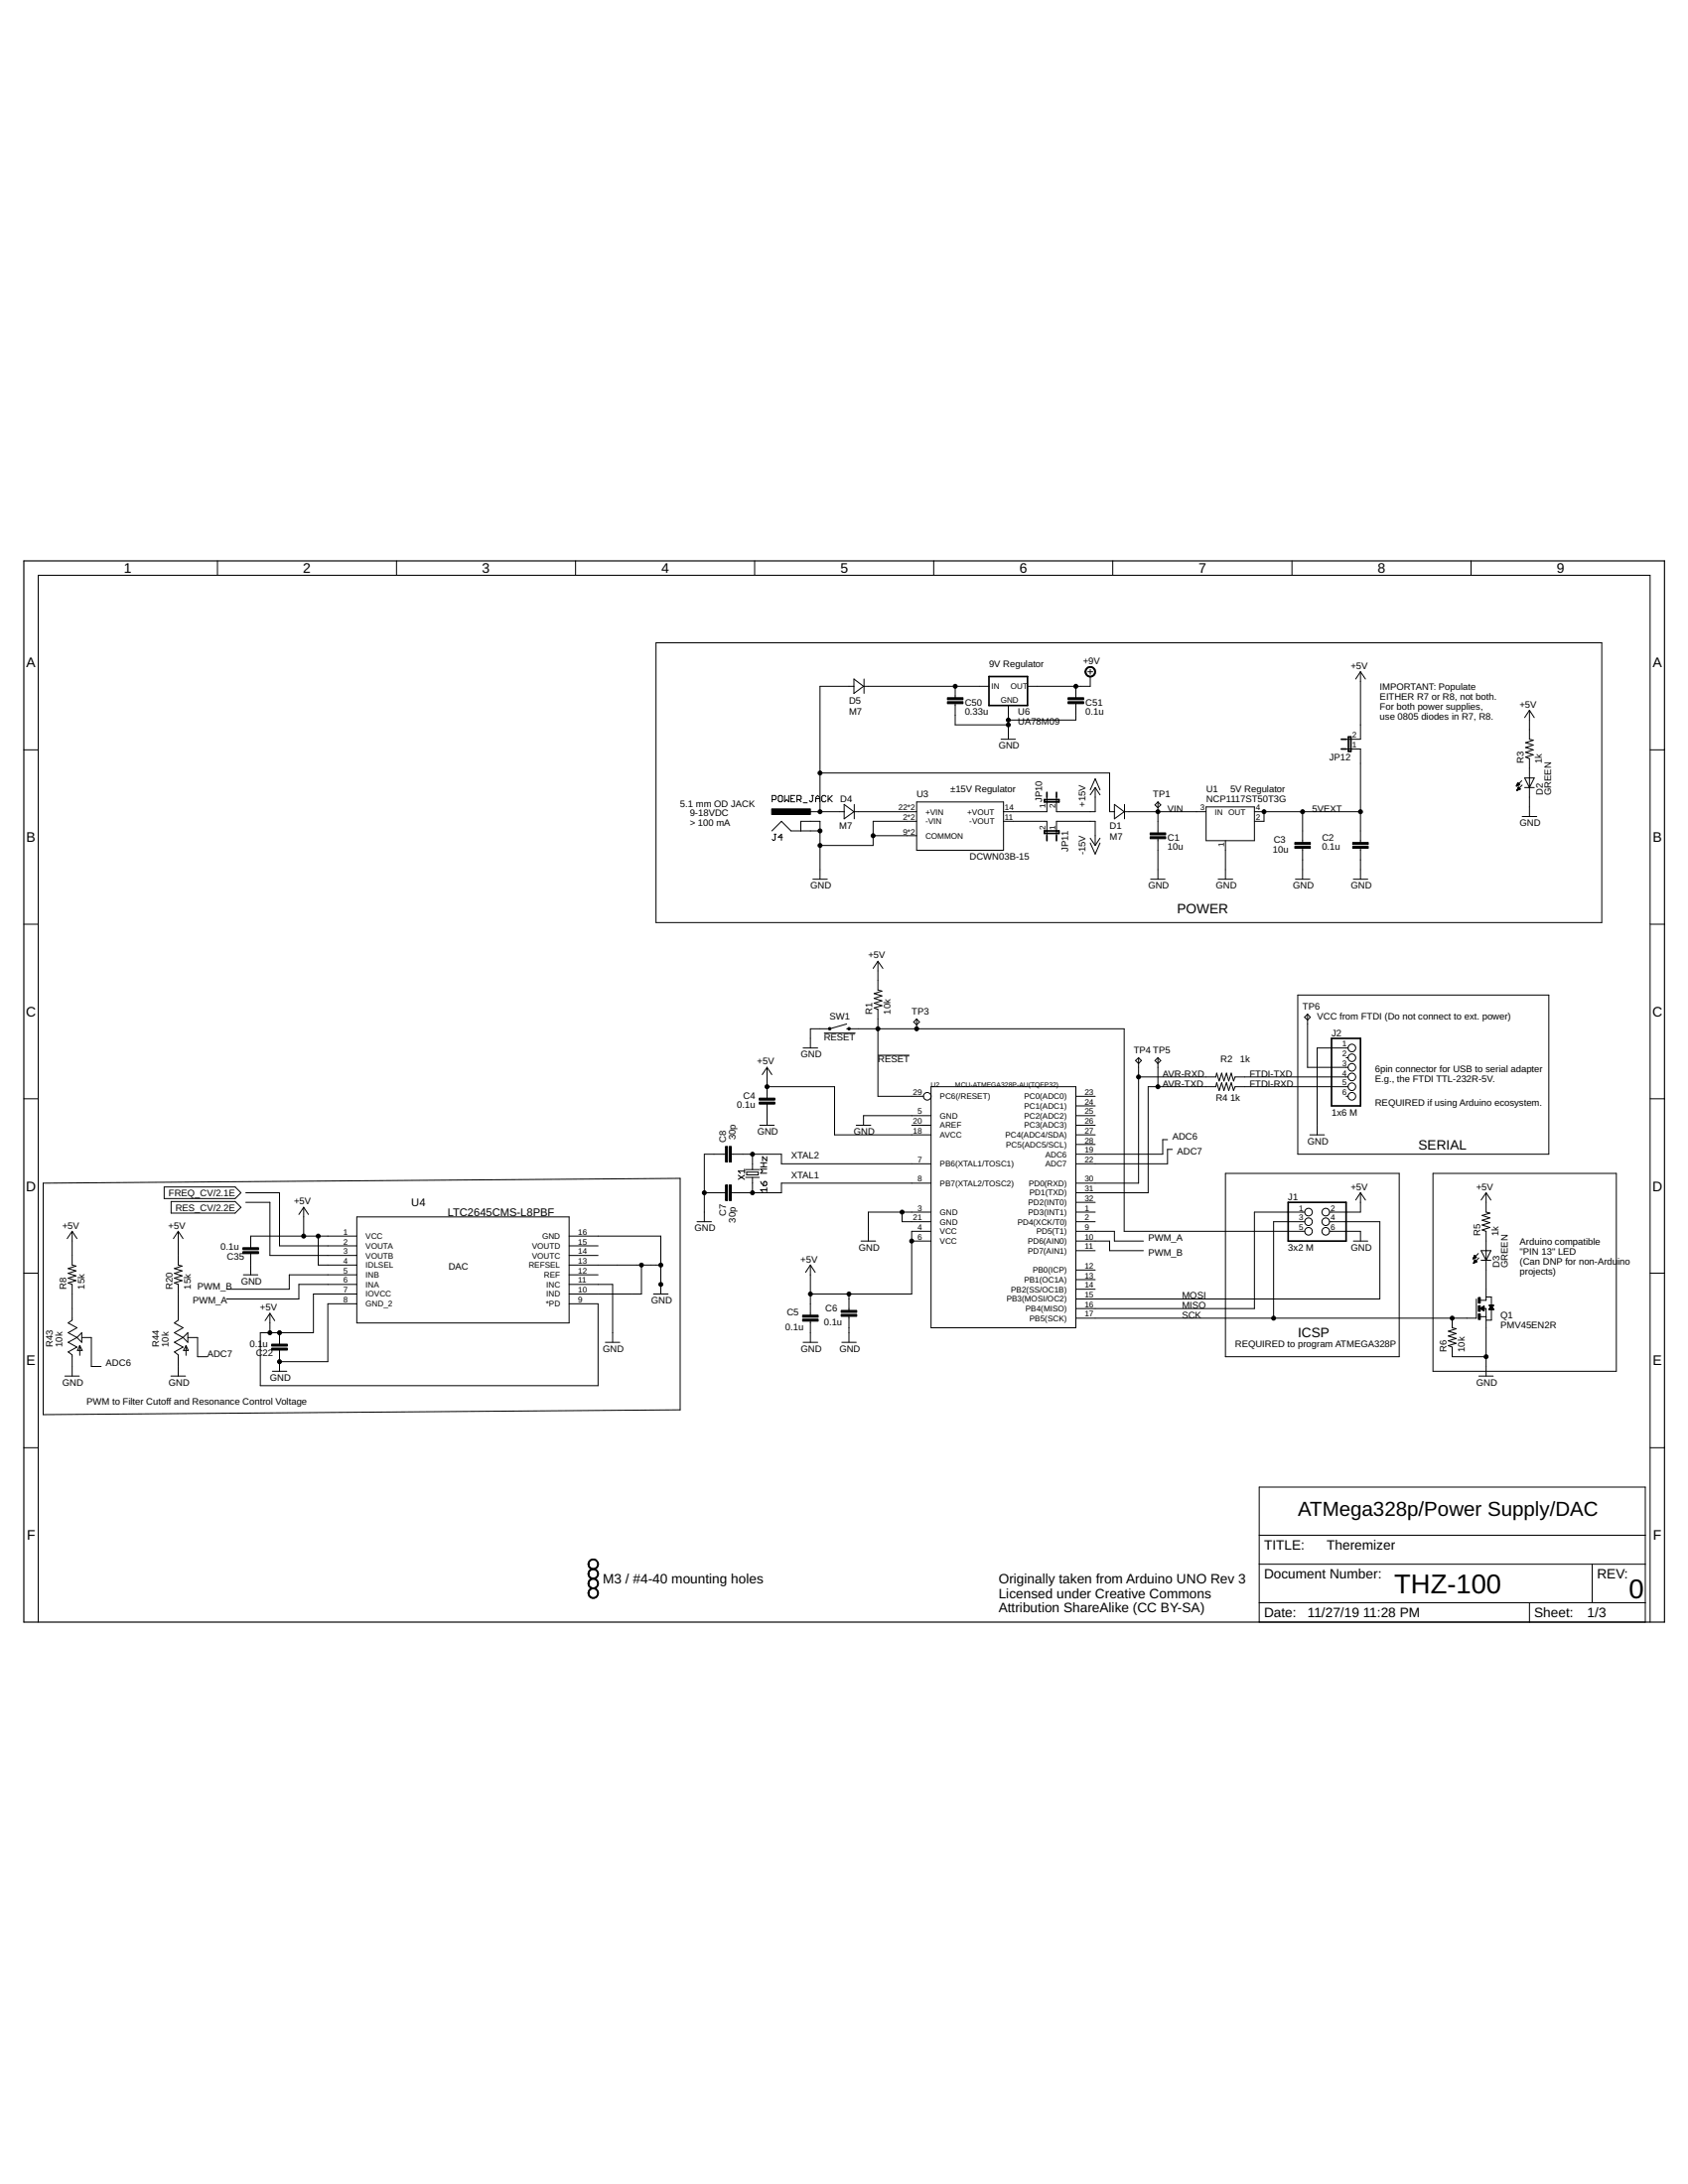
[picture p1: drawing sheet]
<svg xmlns="http://www.w3.org/2000/svg" width="216mm" height="279mm" viewBox="0 0 216 279" stroke-linecap="round" stroke-linejoin="round" font-family="sans-serif">
<g fill="none" stroke="#000" stroke-width=".13">
<path d="M27.8 71.8v1.8M50.7 71.8v1.8M73.6 71.8v1.8M96.5 71.8v1.8M119.4 71.8v1.8M142.3 71.8v1.8M165.2 71.8v1.8M188.2 71.8v1.8M3 95.9h1.9M83.9 82.2h121v35.8h-121zM104.9 98.9h37v4.9h.6M109.2 87.8h-4.3v16"/>
<path d="M109.2 86.9l1.2 .9-1.2 .9zM110.4 87.8h16.1M110.5 86.9v1.8M122.2 87.8v1.5M122.2 90v2.7h6.8M128 94.6h1.9M129 90.3v4.3M137.6 87.8v1.5M137.6 90v2.1h-8.6M139.1 85.9h.7M139.4 86.6v1.2h-8M139.4 85.6v.7"/>
<path d="M172.2 95.8h1.8v12M174 85.9v8.7h-1.8M174 85.9l.6 1M174 85.9l-.6 1M194.6 99.9l-.6 .7M195 99.5h1.2l-.6 1.3zM195.6 90.9v3.7l.5 .1-1 .3 1 .3-1 .3 1 .3-1 .3 1 .4-1 .3 .5 .1v7.5M195.6 90.9l.6 .9M195.6 90.9l-.6 .9M211.1 95.9h1.8M3 118.2h1.9M98.7 106.3l1.2-1.2 1.3 1.2h3.7"/>
<path d="M98.8 102.3h.3l.2-.1v-.3l-.2-.1h-.3v.8M99 106.7h.3M99.1 106.7v.7l-.1 .1-.2-.1M99.7 101.8h.2l.2 .1v.5l-.2 .2h-.2l-.2-.2v-.5zM100.1 107.1h-.6l.4-.4v.8M100.4 101.8v.8l.2-.3 .3 .3v-.8M101.1 102.2h.3M101.7 101.8h-.6v.8h.6M101.9 102.3h.4l.2-.1v-.3l-.2-.1h-.4v.8M102.2 102.3l.3 .3M102.4 106.3v-1.2h2.5v7.4M102.7 102.7h.6"/>
<path d="M103.7 103.8h4.3M103.8 101.8h.3M103.9 101.8v.6l-.1 .2h-.1l-.2-.2M104 112.5h1.8M104.3 102.2h.6M104.9 102l-.3-.2-.3 .2v.6M105.6 101.9l-.1-.1h-.2l-.2 .1v.5l.2 .2h.2l.1-.2M105.9 101.8v.8M106 102.2l.4 .4M106.4 101.8l-.5 .5M108 102.9l1.2 .9-1.2 1zM109.2 103.8h8"/>
<path d="M109.3 102.9v1.9M111.7 106.9h5.5M117.2 102.6h11.2v6.2h-11.2zM117.2 105.1h-5.5v3.1h-6.8M128.4 105.1h5.5v1.8M133.9 102v1.8h-5.5M135.1 106.9v-1.8h5v3.1M139.4 101l.7-1.4 .6 1.4M139.4 107.2l.7 1M139.4 107.8l.7 1.5 .6-1.5M140.1 100.8v3h-5v-1.8M140.1 100.8l.6 .9"/>
<path d="M140.1 100.8l-.7 .9M140.7 107.2l-.6 1M142.5 102.9l1.3 .9-1.3 1zM143.8 103.8h10.5M143.8 102.9v1.9M147.2 112.5h1.8M147.7 103l.4-.4 .4 .4-.4 .3zM148.1 102.6v4M148.1 107.3v5.2M154.3 103.2h6.1v4.3h-6.1zM155.8 112.5h1.9M156.7 107.5v5"/>
<path d="M160.4 103.8h13.6M161.7 103.8v1.3h-1.3M165.7 112.5h1.8M166.6 103.8v4M166.6 108.5v4M173.1 112.5h1.8M174 108.5v4M194 100.6h.1M194 100.5h.1M194 100.5h.2M194 100.4h.3M194 100.4h.4"/>
<path d="M194 101.1h.1M194 101.1h.2M194.1 100.4h.3M194.1 101h.2M194.1 100.3h.2M194.1 101h.3M194.1 100.2h.1M194.1 100.9h.3M194.1 100.1l.3 .3-.4 .2zM194.2 100.8h.1M194.2 100.7h.1M194.2 100.7l.3 .2-.5 .2z"/>
<path d="M194.7 100.4l-.7 .7M194.7 104.5h1.9M195 100.8h1.2M211.1 118.2h1.8M98.1 139h8.6v6.2h12.4M98.1 136.5v4M98.1 136.5l.6 1M98.1 136.5l-.6 1M102.7 134.1h1.9M105.4 132.2h4M108.3 131.6h35.5v25.9h23.1M108.3 131l-2.2 .6h-2.4v2.5"/>
<path d="M112.3 135h4M112.3 123l.6 .9M112.3 123l-.6 .9M112.3 123v3.7l.5 .1-1 .3 1 .3-1 .3 1 .3-1 .3 1 .4-1 .2 .5 .2v11.2h5.8M116.9 130.7l.3-.3 .4 .3-.4 .4zM117.2 130.4v1.2M119.1 139h18.5v30.9h-18.5zM145.2 135.7l.4-.4 .4 .4-.4 .4zM145.6 137.8h9.9l.1-.5 .3 1 .4-1 .2 1 .4-1 .3 1 .3-1 .3 1 .2-.5h14.4M145.6 135.3v16.1h-8M147.7 135.7l.4-.4 .4 .4-.4 .4zM148.1 135.3v3.7"/>
<path d="M166 127.3h32.1v20.4h-32.1zM166.9 130.1l.3-.3 .4 .3-.4 .4zM167.2 129.8v6.7h5.2M172.2 135.3h.2M172.4 134.1h-3.9v11.1M172.4 139h-14.4l-.2 .5-.3-1-.3 1-.3-1-.4 1-.2-1-.4 1-.3-1-.1 .5h-8.6v13.6h-9.3M3 140.6h1.9M5.5 151.4l81.5-.7v29.7l-81.5 .6zM9.2 157.5v4.3l.5 .2-1 .3 1 .3-1 .3 1 .3-1 .3 1 .3-1 .3 .5 .2v4.6l-.5 .3 1.1 .7-1.1 .6 1.1 .6M9.2 157.5l.6 1M9.2 157.5l-.6 1M21 151.8h9.1l.7 .8-.7 .7h-9.1z"/>
<path d="M21.9 153.7h8.2l.7 .8-.7 .7h-8.2zM22.8 157.5v4.3l.5 .2-1 .3 1 .3-1 .3 1 .3-1 .3 1 .3-1 .3 .5 .2v4.6l-.5 .3 1.1 .7-1.1 .6 1.1 .6M22.8 157.5l.6 1M22.8 157.5l-.6 1M31.4 152.6h4.4v6.8h9.8M31.4 153.8h3.1v6.8h11.1M38.8 154.5l.7 .9M38.8 154.5l-.6 .9M38.8 154.5v3.6M40.7 158.1v3.7h4.9M45.6 155.7h27.2v13.5h-27.2zM45.6 158.1h-13.5v1.5"/>
<path d="M72.8 158.1h11.7v7.4M72.8 159.4h3.7M89.2 156.3h1.8M90.1 152.6h2.7M92.8 147.7h-2.7v8.6M93.5 147.7h6.4v1.2h19.2M94.4 150.3l.8 .6M95.2 150.3l-.8 .6M95.2 149.8h-.8l.3 .3M95.2 149.6v.5M95.4 149.6h1.7M95.4 150.6h1.7"/>
<path d="M95.5 149.9h1.5v.4h-1.5zM96.2 147.7v1.9M96.2 150.6v2M97.2 144h1.8M97.3 151.2l.4 .5M97.3 149.3h.8M97.3 148.8h.8M97.7 151.3l.1-.1 .3 .1v.3l-.2 .1h-.2zM97.7 148.8v.5M98.1 152.2h-.8l.2 .3M98.1 148v.5l-.6-.5v.5M98.1 152v.5"/>
<path d="M98.1 149.6h-.8l.2 .2-.2 .3h.8M98.1 141.2v2.8M109.5 144h1.9M110.1 158.8h1.9M115.4 155.1v1.2h3.7M116.6 158.8h2.5M116.6 144h2.5M119.1 151.4h-19.2v1.2h-6.4M119.1 155.1h-8v3.7M119.1 157.5h-2.5v8h-12.9M119.1 142.7h-8.7v1.3M137.6 155.1h2.5"/>
<path d="M137.6 156.3h2.5M137.6 157.5h4.9v1.3h3.7M137.6 158.8h4.3v1.2h4.3M137.6 140.3h2.5M137.6 145.2h2.5M137.6 144h2.5M137.6 160h2.5M137.6 142.7h2.5M137.6 153.8h2.5M137.6 146.4h2.5M137.6 141.5h2.5M149.3 145.8h-.6v1.9h-11.1"/>
<path d="M149.9 147h-.6v1.9h-11.7M156.7 150.1h22.3v23.5h-22.3zM166.9 155.1h-6.5v12.3h-22.8M166.9 156.3h-4v12.3M167.5 145.2h1.9M170.1 156.3h6.4v9.9h-38.9M170.1 157.5h3.9v1.3M172.2 140.3h.2M173.1 158.8h1.8M174 152.6v2.5h-3.9M174 152.6l.6 .9M174 152.6l-.6 .9"/>
<path d="M183.3 150.1h23.4v25.3h-23.4zM189.4 160h1.3l-.6 1.2zM190.1 152.6v2.5l.5 .1-1 .3 1 .3-1 .3 1 .3-1 .3 1 .3-1 .4 .5 .1v8.8h-.8M190.1 152.6l.6 .9M190.1 152.6l-.7 .9M211.1 140.6h1.8M3 162.9h1.9M8.3 176h1.8M9.8 171.1l-1.1 .6 1.1 .6-1.1 .7 .5 .3v2.7M10.2 172.1v1.3M10.2 172.1l.3 .7h-.6zM10.5 170.5v1.2l-.7-.6z"/>
<path d="M10.5 171.1h1.2v3.7h1.2M21.9 176h1.8M23.4 171.1l-1.1 .6 1.1 .6-1.1 .7 .5 .3v2.7M23.8 172.1l.3 .7h-.6zM23.8 172.1v1.3M24 171.1h1.3v2.5h1.2M24 170.5v1.2l-.6-.6zM31.1 163.1h1.9M32.1 160.4v2.7M34.5 168l.6 1M34.5 168l-.6 1M34.5 168v2.5"/>
<path d="M34.8 175.4h1.9M35.8 170.5v1.5M35.8 172.7v2.7M45.6 164.3h-7.4v1.9h-9.2M45.6 163.1h-8.6v1.8h-8M45.6 165.5h-5.5v5h-6.8v6.8h43.2v-10.5h-3.7M45.6 166.8h-3.7v7.4h-6.1M72.8 160.6h3.7M72.8 161.8h11.7M72.8 163.1h3.7M72.8 164.3h5.6v7.4M77.4 171.7h1.9"/>
<path d="M82 161.8v3.7h-9.2M83.6 165.5h1.8M102.7 171.7h1.9M103.7 161.8l.6 1M103.7 161.8l-.7 1M103.7 161.8v6.5M103.7 169v2.7M107.7 171.7h1.8M108.6 165.5v2.1M108.6 168.4v3.3M137.6 164.9h2.5M137.6 163.7h2.5"/>
<path d="M137.6 162.5h2.5M185.7 168.6v1.3l.5 .1-.9 .3 .9 .3-.9 .3 .9 .3-.9 .3 .9 .4-.9 .2 .4 .2v1.3h4.4M188.4 161h.1M188.4 161h.2M188.4 160.9h.3M188.5 160.9h.3M188.5 161.6h.1M188.5 160.8h.3M188.5 161.5h.1M188.5 161.5h.2M188.5 160.8h.2M188.5 160.7h.2"/>
<path d="M188.5 161.4h.3M188.6 160.7h.1M188.6 161.4h.3M188.6 160.6h.1M188.6 161.4h.2M188.6 160.6l.2 .3-.4 .2zM188.6 161.3h.2M188.6 161.3h.1M188.6 161.2h.1M188.6 161.2l.3 .2-.4 .2zM188.8 166.2v2.4h-51.2M189.1 160.4l-.7 .7"/>
<path d="M189.1 160.9l-.6 .7M189.1 176h1.9M189.3 167.4h.8v8.6M189.3 168.4h.8M189.3 167.4l.5 .3M189.4 167.4h.4M189.4 167.3h.4M189.4 161.2h1.3M189.4 167.5h.4M189.5 167.3h.3M189.5 167.5h.3M189.6 167.3h.2"/>
<path d="M189.6 167.6h.2M189.6 167.2h.2M189.7 167.2h.1M189.7 167.6h.1M189.8 167.7h.1M189.8 167.1h.1M189.8 167.1l-.5 .3M189.8 167.1v.6M190.1 165.9h.7v1.1M190.5 167.5h.5M190.5 167.4h.5M190.5 167.3h.4"/>
<path d="M190.6 167.3h.3M190.6 167.2h.3M190.6 167.2h.2M190.7 167.1h.1M190.7 167h.1M190.8 167.5v1.4h-.7M190.8 167l.3 .5h-.7zM211.1 162.9h1.8M3 185.2h1.9M161.1 190.2h49.3v17.3h-49.3zM161.1 196.4h49.3M211.1 185.2h1.8"/>
<path d="M4.9 207.5v-133.9h206.2v133.9M161.1 200.1h49.3M161.1 205h49.3M195.6 205v2.5M203.6 200.1v4.9"/>
<circle cx="172.9" cy="134.1" r=".49"/>
<circle cx="172.9" cy="139" r=".49"/>
<circle cx="172.9" cy="136.5" r=".49"/>
<circle cx="172.9" cy="137.8" r=".49"/>
<circle cx="172.9" cy="135.3" r=".49"/>
<circle cx="118.6" cy="140.3" r=".49"/>
<circle cx="167.4" cy="155.1" r=".49"/>
<circle cx="167.4" cy="156.3" r=".49"/>
<circle cx="167.4" cy="157.5" r=".49"/>
<circle cx="169.6" cy="157.5" r=".49"/>
<circle cx="169.6" cy="155.1" r=".49"/>
<circle cx="169.6" cy="156.3" r=".49"/>
<circle cx="172.9" cy="140.3" r=".49"/>
</g>
<path d="M126.5 86.6h4.9v3.7h-4.9zM171.6 95.8h.6M171.6 94.6h.6M172.5 94.3h.3v1.8h-.3zM133.6 102.3h1.8v.3h-1.8zM133.6 106.3h1.8v.3h-1.8zM133.9 101.4v.6M133.9 106.9v.6M135.1 101.4v.6M135.1 106.9v.6M170.3 132.8h3.7v8.7h-3.7zM164.8 153.8h7.4v5h-7.4z" fill="none" stroke="#000" stroke-width=".21"/>
<g fill="#000" stroke="#000" stroke-width=".13">
<path d="M121.2 89.8h2v.2h-2zM121.2 89.3h2v.2h-2zM136.6 89.8h2v.2h-2zM136.6 89.3h2v.2h-2zM98.7 103.5h5v.7h-5zM147.1 107h2v.3h-2zM147.1 106.6h2v.2h-2zM165.6 108.3h2v.2h-2zM165.6 107.8h2v.2h-2zM173 107.8h2v.2h-2zM173 108.3h2v.2h-2zM31.1 159.6h2v.3h-2z"/>
<path d="M92.8 151.6h.2v2h-.2zM92.8 146.7h.2v2h-.2zM93.3 151.6h.2v2h-.2zM93.3 146.7h.2v2h-.2zM97.1 140.5h2v.2h-2zM97.1 141h2v.2h-2zM31.1 160.1h2v.3h-2zM34.8 172.5h1.9v.2h-1.9zM34.8 172h1.9v.2h-1.9zM102.7 168.3h1.9v.2h-1.9zM102.7 168.8h1.9v.2h-1.9zM107.6 167.6h2v.3h-2z"/>
<path d="M107.6 168.1h2v.3h-2zM189.1 166h.2v.7h-.2zM189.1 167h.2v.8h-.2zM189.1 168.1h.2v.7h-.2zM190.4 167h.7z"/>
</g>
<g fill="#000" stroke="#000" stroke-width=".13">
<path d="M138.9 85.5a.68 .68 0 0 1 1.1 .1 .68 .68 0 0 1-.4 1 .68 .68 0 0 1-.8-.7h.1a.55 .55 0 0 1 .7-.5 .55 .55 0 0 1 .2 .9 .55 .55 0 0 1-.9-.2v-.2h-.1z" fill-rule="evenodd"/>
<path d="M106 131.5h.2v.2h-.2z" fill-rule="evenodd"/>
<path d="M108.5 131.5h.2v.2h-.2z" fill-rule="evenodd"/>
<path d="M75.4 199.7a.68 .68 0 0 1 1 0 .68 .68 0 0 1-.3 1.1 .68 .68 0 0 1-.9-.7h.1a.56 .56 0 0 1 .8-.5 .56 .56 0 0 1 .2 1 .56 .56 0 0 1-.9-.3l-.1-.2h-.1z" fill-rule="evenodd"/>
<path d="M75.4 200.9a.68 .68 0 0 1 1 .1 .68 .68 0 0 1-.3 1 .68 .68 0 0 1-.9-.7h.1a.56 .56 0 0 1 .8-.4 .56 .56 0 0 1 .2 .9 .56 .56 0 0 1-.9-.3l-.1-.2h-.1z" fill-rule="evenodd"/>
<path d="M75.4 202.1a.68 .68 0 0 1 1 .1 .68 .68 0 0 1-.3 1 .68 .68 0 0 1-.9-.6h.1a.56 .56 0 0 1 .8-.5 .56 .56 0 0 1 .2 1 .56 .56 0 0 1-.9-.3l-.1-.2h-.1z" fill-rule="evenodd"/>
<path d="M75.4 203.4a.68 .68 0 0 1 1 0 .68 .68 0 0 1-.3 1 .68 .68 0 0 1-.9-.6h.1a.56 .56 0 0 1 .8-.5 .56 .56 0 0 1 .2 1 .56 .56 0 0 1-.9-.3l-.1-.2h-.1z" fill-rule="evenodd"/>
<circle cx="104.9" cy="98.9" r=".25"/>
<circle cx="122.2" cy="87.8" r=".25"/>
<circle cx="129" cy="92.7" r=".25"/>
<circle cx="129" cy="92.1" r=".25"/>
<circle cx="137.6" cy="87.8" r=".25"/>
<circle cx="104.9" cy="103.8" r=".25"/>
<circle cx="104.9" cy="106.3" r=".25"/>
<circle cx="104.9" cy="108.2" r=".25"/>
<circle cx="111.7" cy="106.9" r=".25"/>
<circle cx="148.1" cy="103.8" r=".25"/>
<circle cx="161.7" cy="103.8" r=".25"/>
<circle cx="166.6" cy="103.8" r=".25"/>
<circle cx="174" cy="103.8" r=".25"/>
<circle cx="98.1" cy="139" r=".25"/>
<circle cx="112.3" cy="131.6" r=".25"/>
<circle cx="117.2" cy="131.6" r=".25"/>
<circle cx="145.6" cy="137.8" r=".25"/>
<circle cx="148.1" cy="139" r=".25"/>
<circle cx="38.8" cy="158.1" r=".25"/>
<circle cx="40.7" cy="158.1" r=".25"/>
<circle cx="90.1" cy="152.6" r=".25"/>
<circle cx="96.2" cy="147.7" r=".25"/>
<circle cx="96.2" cy="152.6" r=".25"/>
<circle cx="115.4" cy="155.1" r=".25"/>
<circle cx="116.6" cy="158.8" r=".25"/>
<circle cx="34.5" cy="170.5" r=".25"/>
<circle cx="35.8" cy="170.5" r=".25"/>
<circle cx="35.8" cy="174.2" r=".25"/>
<circle cx="82" cy="161.8" r=".25"/>
<circle cx="84.5" cy="164.3" r=".25"/>
<circle cx="84.5" cy="161.8" r=".25"/>
<circle cx="103.7" cy="165.5" r=".25"/>
<circle cx="108.6" cy="165.5" r=".25"/>
<circle cx="162.9" cy="168.6" r=".25"/>
<circle cx="185.7" cy="168.6" r=".25"/>
<circle cx="190.1" cy="173.6" r=".25"/>
</g>
<path d="M3 71.8h209.9v135.7h-209.9z" fill="none" stroke="#000" stroke-width=".15"/>
<g font-size="3.5">
<text x="178.3" y="203.8">THZ-100</text>
<text x="208.3" y="204.4">0</text>
</g>
<text font-size="2.6" x="166" y="193.9">ATMega328p/Power Supply/DAC</text>
<g font-size="1.8">
<text x="15.9" y="73.3">1</text>
<text x="38.8" y="73.3">2</text>
<text x="61.7" y="73.3">3</text>
<text x="84.6" y="73.3">4</text>
<text x="107.5" y="73.3">5</text>
<text x="130.4" y="73.3">6</text>
<text x="153.3" y="73.3">7</text>
<text x="176.2" y="73.3">8</text>
<text x="199.1" y="73.3">9</text>
<text x="3.4" y="85.4">A</text>
<text x="211.4" y="85.4">A</text>
<text x="3.4" y="107.7">B</text>
<text x="211.4" y="107.7">B</text>
<text x="3.3" y="130">C</text>
<text x="211.3" y="130">C</text>
<text x="3.3" y="152.4">D</text>
<text x="211.3" y="152.4">D</text>
<text x="3.4" y="174.7">E</text>
<text x="211.4" y="174.7">E</text>
<text x="3.4" y="197">F</text>
<text x="211.4" y="197">F</text>
</g>
<g font-size="1.7">
<text x="150.6" y="116.8">POWER</text>
<text x="181.4" y="147">SERIAL</text>
<text x="166" y="171.1">ICSP</text>
<text x="77.1" y="202.6">M3 / #4-40 mounting holes</text>
<text x="127.7" y="202.6">Originally taken from Arduino UNO Rev 3</text>
<text x="161.7" y="198.3">TITLE:</text>
<text x="161.7" y="202">Document Number:</text>
<text x="169.7" y="198.3">Theremizer</text>
<text x="204.3" y="202">REV:</text>
<text x="127.7" y="204.4">Licensed under Creative Commons</text>
<text x="127.7" y="206.3">Attribution ShareAlike (CC BY-SA)</text>
<text x="161.7" y="206.9">Date:</text>
<text x="167.2" y="206.9">11/27/19</text>
<text x="174.3" y="206.9">11:28 PM</text>
<text x="196.2" y="206.9">Sheet:</text>
<text x="203" y="206.9">1/3</text>
</g>
<g font-size="1.4">
<text x="52.6" y="154.3">U4</text>
<text x="57.2" y="155.6">LTC2645CMS-L8PBF</text>
</g>
<g font-size="1.2">
<text x="126.5" y="85.3">9V Regulator</text>
<text x="138.5" y="85">+9V</text>
<text x="172.8" y="85.6">+5V</text>
<text x="176.5" y="88.2">IMPORTANT: Populate</text>
<text x="176.5" y="89.5">EITHER R7 or R8, not both.</text>
<text x="108.6" y="91.4">M7</text>
<text x="108.6" y="90">D5</text>
<text x="123.4" y="91.5">0.33u</text>
<text x="123.4" y="90.3">C50</text>
<text x="127.7" y="95.8">GND</text>
<text x="130.2" y="92.7">UA78M09</text>
<text x="130.2" y="91.5">U6</text>
<text x="138.8" y="91.5">0.1u</text>
<text x="138.8" y="90.3">C51</text>
<text x="176.5" y="90.8">For both power supplies,</text>
<text x="176.5" y="92.1">use 0805 diodes in R7, R8.</text>
<text x="194.4" y="90.5">+5V</text>
<text x="117.2" y="102">U3</text>
<text x="121.6" y="101.4">±15V Regulator</text>
<text x="147.5" y="102">TP1</text>
<text x="154.3" y="101.4">U1</text>
<text x="157.4" y="101.4">5V Regulator</text>
<text x="170" y="97.3">JP12</text>
<text x="194.9" y="97.7" transform="rotate(-90 194.9 97.7)">R3</text>
<text x="197.2" y="97.7" transform="rotate(-90 197.2 97.7)">1k</text>
<text x="197.3" y="101.7" transform="rotate(-90 197.3 101.7)">D2</text>
<text x="198.4" y="101.7" transform="rotate(-90 198.4 101.7)">GREEN</text>
<text x="87" y="103.2">5.1 mm OD JACK</text>
<text x="88.2" y="104.5">9-18VDC</text>
<text x="88.2" y="105.7">&gt; 100 mA</text>
<text x="107.3" y="106">M7</text>
<text x="107.5" y="102.6">D4</text>
<text x="133.3" y="102.6" transform="rotate(-90 133.3 102.6)">JP10</text>
<text x="138.8" y="103.2" transform="rotate(-90 138.8 103.2)">+15V</text>
<text x="141.9" y="107.4">M7</text>
<text x="141.9" y="106.1">D1</text>
<text x="149.3" y="107.5">C1</text>
<text x="149.3" y="103.8">VIN</text>
<text x="154.3" y="102.6">NCP1117ST50T3G</text>
<text x="162.9" y="107.8">C3</text>
<text x="167.8" y="103.8">5VEXT</text>
<text x="169.1" y="107.5">C2</text>
<text x="194.4" y="105.7">GND</text>
<text x="103.7" y="113.7">GND</text>
<text x="124" y="110">DCWN03B-15</text>
<text x="136.6" y="109" transform="rotate(-90 136.6 109)">JP11</text>
<text x="138.8" y="109.4" transform="rotate(-90 138.8 109.4)">-15V</text>
<text x="146.9" y="113.7">GND</text>
<text x="149.3" y="108.8">10u</text>
<text x="155.5" y="113.7">GND</text>
<text x="162.8" y="109">10u</text>
<text x="165.4" y="113.7">GND</text>
<text x="169.1" y="108.8">0.1u</text>
<text x="172.8" y="113.7">GND</text>
<text x="111" y="122.6">+5V</text>
<text x="106.1" y="130.4">SW1</text>
<text x="111.6" y="129.8" transform="rotate(-90 111.6 129.8)">R1</text>
<text x="113.9" y="129.8" transform="rotate(-90 113.9 129.8)">10k</text>
<text x="116.6" y="129.8">TP3</text>
<text x="166.6" y="129.1">TP6</text>
<text x="168.5" y="130.4">VCC from FTDI (Do not connect to ext. power)</text>
<text x="96.8" y="136.2">+5V</text>
<text x="102.4" y="135.3">GND</text>
<text x="105.4" y="133.1">RESET</text>
<text x="112.3" y="135.9">RESET</text>
<text x="145" y="134.7">TP4 TP5</text>
<text x="148.7" y="137.8">AVR-RXD</text>
<text x="156.1" y="135.9">R2</text>
<text x="158.6" y="135.9">1k</text>
<text x="159.8" y="137.8">FTDI-TXD</text>
<text x="170.3" y="132.5">J2</text>
<text x="175.9" y="137.1">6pin connector for USB to serial adapter</text>
<text x="94.3" y="141.8">0.1u</text>
<text x="95.1" y="140.6">C4</text>
<text x="148.7" y="139">AVR-TXD</text>
<text x="155.5" y="140.9">R4</text>
<text x="157.4" y="140.9">1k</text>
<text x="159.8" y="139">FTDI-RXD</text>
<text x="170.3" y="142.7">1x6 M</text>
<text x="175.9" y="138.4">E.g., the FTDI TTL-232R-5V.</text>
<text x="175.9" y="141.5">REQUIRED if using Arduino ecosystem.</text>
<text x="92.9" y="146.2" transform="rotate(-90 92.9 146.2)">C8</text>
<text x="94.1" y="145.8" transform="rotate(-90 94.1 145.8)">30p</text>
<text x="96.9" y="145.2">GND</text>
<text x="101.2" y="148.3">XTAL2</text>
<text x="109.2" y="145.2">GND</text>
<text x="149.9" y="145.8">ADC6</text>
<text x="150.6" y="147.7">ADC7</text>
<text x="167.2" y="146.4">GND</text>
<text x="21.6" y="153">FREQ_CV/2.1E</text>
<text x="22.4" y="154.9">RES_CV/2.2E</text>
<text x="37.6" y="154.1">+5V</text>
<text x="92.9" y="155.6" transform="rotate(-90 92.9 155.6)">C7</text>
<text x="101.2" y="150.7">XTAL1</text>
<text x="164.8" y="153.5">J1</text>
<text x="172.8" y="152.2">+5V</text>
<text x="188.8" y="152.2">+5V</text>
<text x="8" y="157.2">+5V</text>
<text x="21.5" y="157.2">+5V</text>
<text x="28.2" y="159.9">0.1u</text>
<text x="29" y="161.2">C35</text>
<text x="88.8" y="157.5">GND</text>
<text x="94.1" y="156.4" transform="rotate(-90 94.1 156.4)">30p</text>
<text x="102.4" y="161.5">+5V</text>
<text x="109.8" y="160">GND</text>
<text x="146.9" y="158.8">PWM_A</text>
<text x="146.9" y="160.6">PWM_B</text>
<text x="164.8" y="160">3x2 M</text>
<text x="172.8" y="160">GND</text>
<text x="189.3" y="158.1" transform="rotate(-90 189.3 158.1)">R5</text>
<text x="191.7" y="158.1" transform="rotate(-90 191.7 158.1)">1k</text>
<text x="194.4" y="159.2">Arduino compatible</text>
<text x="194.4" y="160.5">&quot;PIN 13&quot; LED</text>
<text x="194.4" y="161.8">(Can DNP for non-Ardu</text>
<text x="206.9" y="161.8">ino</text>
<text x="8.5" y="164.9" transform="rotate(-90 8.5 164.9)">R8</text>
<text x="10.8" y="164.9" transform="rotate(-90 10.8 164.9)">15k</text>
<text x="22.1" y="164.9" transform="rotate(-90 22.1 164.9)">R20</text>
<text x="24.4" y="164.9" transform="rotate(-90 24.4 164.9)">15k</text>
<text x="24.7" y="166.8">PWM_A</text>
<text x="25.3" y="164.9">PWM_B</text>
<text x="30.8" y="164.3">GND</text>
<text x="33.3" y="167.7">+5V</text>
<text x="57.4" y="162.5">DAC</text>
<text x="83.3" y="166.8">GND</text>
<text x="105.6" y="167.7">C6</text>
<text x="151.2" y="167.4">MISO</text>
<text x="151.2" y="166.2">MOSI</text>
<text x="191.8" y="162.2" transform="rotate(-90 191.8 162.2)">D3</text>
<text x="192.8" y="162.2" transform="rotate(-90 192.8 162.2)">GREEN</text>
<text x="194.4" y="163.1">projects)</text>
<text x="6.8" y="172.3" transform="rotate(-90 6.8 172.3)">R43</text>
<text x="8" y="172.3" transform="rotate(-90 8 172.3)">10k</text>
<text x="20.3" y="172.3" transform="rotate(-90 20.3 172.3)">R44</text>
<text x="21.6" y="172.3" transform="rotate(-90 21.6 172.3)">10k</text>
<text x="26.5" y="173.6">ADC7</text>
<text x="31.9" y="172.3">0.1</text>
<text x="32.7" y="173.5">C</text>
<text x="33.6" y="173.5">22</text>
<text x="33.6" y="172.3">u</text>
<text x="77.1" y="173">GND</text>
<text x="100.4" y="170.2">0.1u</text>
<text x="100.6" y="168.3">C5</text>
<text x="102.4" y="173">GND</text>
<text x="105.4" y="169.6">0.1u</text>
<text x="107.4" y="173">GND</text>
<text x="151.2" y="168.6">SCK</text>
<text x="158" y="172.3">REQUIRED to program ATMEGA328P</text>
<text x="185" y="173" transform="rotate(-90 185 173)">R6</text>
<text x="187.4" y="173" transform="rotate(-90 187.4 173)">10k</text>
<text x="191.9" y="169.9">PMV45EN2R</text>
<text x="191.9" y="168.6">Q1</text>
<text x="8" y="177.3">GND</text>
<text x="11.1" y="179.7">PWM to Filter Cutoff and Resonance Control Voltage</text>
<text x="13.5" y="174.8">ADC6</text>
<text x="21.6" y="177.3">GND</text>
<text x="34.5" y="176.7">GND</text>
<text x="188.8" y="177.3">GND</text>
</g>
<g font-size="1">
<text x="126.8" y="88.1">IN</text>
<text x="128" y="89.9">GND</text>
<text x="129.3" y="88.1">OUT</text>
<text x="173" y="95.6">1</text>
<text x="173" y="94.4">2</text>
<text x="114.9" y="103.7">22*2</text>
<text x="115.5" y="104.9">2*2</text>
<text x="115.5" y="106.8">9*2</text>
<text x="118.4" y="104.2">+VIN</text>
<text x="118.4" y="105.4">-VIN</text>
<text x="118.4" y="107.3">COMMON</text>
<text x="123.7" y="104.2">+VOUT</text>
<text x="124" y="105.4">-VOUT</text>
<text x="128.5" y="103.7">14</text>
<text x="128.5" y="104.9">11</text>
<text x="133.7" y="106.1" transform="rotate(-90 133.7 106.1)">2</text>
<text x="133.7" y="103.3" transform="rotate(-90 133.7 103.3)">1</text>
<text x="135" y="106.1" transform="rotate(-90 135 106.1)">1</text>
<text x="135" y="103.3" transform="rotate(-90 135 103.3)">2</text>
<text x="153.5" y="103.7">3</text>
<text x="155.4" y="104.2">IN OUT</text>
<text x="160.6" y="103.7">4</text>
<text x="160.6" y="104.9">2</text>
<text x="156.6" y="108.3" transform="rotate(-90 156.6 108.3)">1</text>
<text x="171.7" y="133.9">1</text>
<text x="171.7" y="135.1">2</text>
<text x="171.7" y="136.4">3</text>
<text x="171.7" y="137.6">4</text>
<text x="116.8" y="143.8">20</text>
<text x="116.8" y="140.1">29</text>
<text x="117.4" y="142.5">5</text>
<text x="120.2" y="143.1">GND</text>
<text x="120.2" y="140.6">PC6(/RESET)</text>
<text x="131" y="143.1">PC2(ADC2)</text>
<text x="131" y="141.9">PC1(ADC1)</text>
<text x="131" y="140.6">PC0(ADC0)</text>
<text x="138.7" y="143.8">26</text>
<text x="138.7" y="142.5">25</text>
<text x="138.7" y="141.3">24</text>
<text x="138.7" y="140.1">23</text>
<text x="171.7" y="138.8">5</text>
<text x="171.7" y="140.1">6</text>
<text x="116.8" y="145">18</text>
<text x="117.4" y="148.7">7</text>
<text x="120.2" y="149.3">PB6(XTAL1/TOSC1)</text>
<text x="120.2" y="144.3">AREF</text>
<text x="120.2" y="145.6">AVCC</text>
<text x="128.6" y="145.6">PC4(ADC4/SDA)</text>
<text x="128.7" y="146.8">PC5(ADC5/SCL)</text>
<text x="131" y="144.3">PC3(ADC3)</text>
<text x="133.7" y="149.3">ADC7</text>
<text x="133.7" y="148">ADC6</text>
<text x="138.7" y="148.7">22</text>
<text x="138.7" y="147.5">19</text>
<text x="138.7" y="146.2">28</text>
<text x="138.7" y="145">27</text>
<text x="117.4" y="151.2">8</text>
<text x="117.4" y="154.9">3</text>
<text x="120.2" y="151.7">PB7(XTAL2/TOSC2)</text>
<text x="120.2" y="155.4">GND</text>
<text x="131.5" y="155.4">PD3(INT1)</text>
<text x="131.5" y="154.2">PD2(INT0)</text>
<text x="131.6" y="151.7">PD0(RXD)</text>
<text x="131.7" y="153">PD1(TXD)</text>
<text x="138.7" y="154.9">1</text>
<text x="138.7" y="153.7">32</text>
<text x="138.7" y="152.4">31</text>
<text x="138.7" y="151.2">30</text>
<text x="166.1" y="154.9">1</text>
<text x="170.2" y="154.9">2</text>
<text x="43.9" y="158">1</text>
<text x="43.9" y="159.2">2</text>
<text x="43.9" y="160.4">3</text>
<text x="43.9" y="161.7">4</text>
<text x="46.8" y="158.5">VCC</text>
<text x="46.8" y="159.8">VOUTA</text>
<text x="46.8" y="161">VOUTB</text>
<text x="68" y="161">VOUTC</text>
<text x="68" y="159.8">VOUTD</text>
<text x="69.4" y="158.5">GND</text>
<text x="73.9" y="161.7">13</text>
<text x="73.9" y="160.4">14</text>
<text x="73.9" y="159.2">15</text>
<text x="73.9" y="158">16</text>
<text x="116.8" y="156.1">21</text>
<text x="117.4" y="157.4">4</text>
<text x="117.4" y="158.6">6</text>
<text x="120.2" y="156.7">GND</text>
<text x="120.2" y="157.9">VCC</text>
<text x="120.2" y="159.1">VCC</text>
<text x="130.1" y="156.7">PD4(XCK/T0)</text>
<text x="131.5" y="160.4">PD7(AIN1)</text>
<text x="131.5" y="159.1">PD6(AIN0)</text>
<text x="132.6" y="157.9">PD5(T1)</text>
<text x="138.7" y="159.8">11</text>
<text x="138.7" y="158.6">10</text>
<text x="138.7" y="157.4">9</text>
<text x="138.7" y="156.1">2</text>
<text x="166.1" y="156.1">3</text>
<text x="166.1" y="157.4">5</text>
<text x="170.2" y="156.1">4</text>
<text x="170.2" y="157.4">6</text>
<text x="43.9" y="162.9">5</text>
<text x="43.9" y="164.1">6</text>
<text x="43.9" y="165.4">7</text>
<text x="43.9" y="166.6">8</text>
<text x="46.8" y="162.2">IDLSEL</text>
<text x="46.8" y="163.5">INB</text>
<text x="46.8" y="164.7">INA</text>
<text x="46.8" y="165.9">IOVCC</text>
<text x="46.8" y="167.2">GND_2</text>
<text x="67.6" y="162.2">REFSEL</text>
<text x="69.6" y="163.5">REF</text>
<text x="69.8" y="167.2">*PD</text>
<text x="69.9" y="165.9">IND</text>
<text x="69.9" y="164.7">INC</text>
<text x="73.9" y="166.6">9</text>
<text x="73.9" y="165.4">10</text>
<text x="73.9" y="164.1">11</text>
<text x="73.9" y="162.9">12</text>
<text x="128.7" y="166.5">PB3(MOSI/OC2)</text>
<text x="129.3" y="165.3">PB2(SS/OC1B)</text>
<text x="131" y="164.1">PB1(OC1A)</text>
<text x="131.2" y="167.8">PB4(MISO)</text>
<text x="132.1" y="162.8">PB0(ICP)</text>
<text x="138.7" y="167.2">16</text>
<text x="138.7" y="166">15</text>
<text x="138.7" y="164.8">14</text>
<text x="138.7" y="163.5">13</text>
<text x="138.7" y="162.3">12</text>
<text x="131.7" y="169">PB5(SCK)</text>
<text x="138.7" y="168.5">17</text>
</g>
<g font-size=".9">
<text x="119.1" y="139">U2</text>
<text x="122.2" y="139">MCU-ATMEGA328P-AU(TQFP32)</text>
</g>
</svg>
